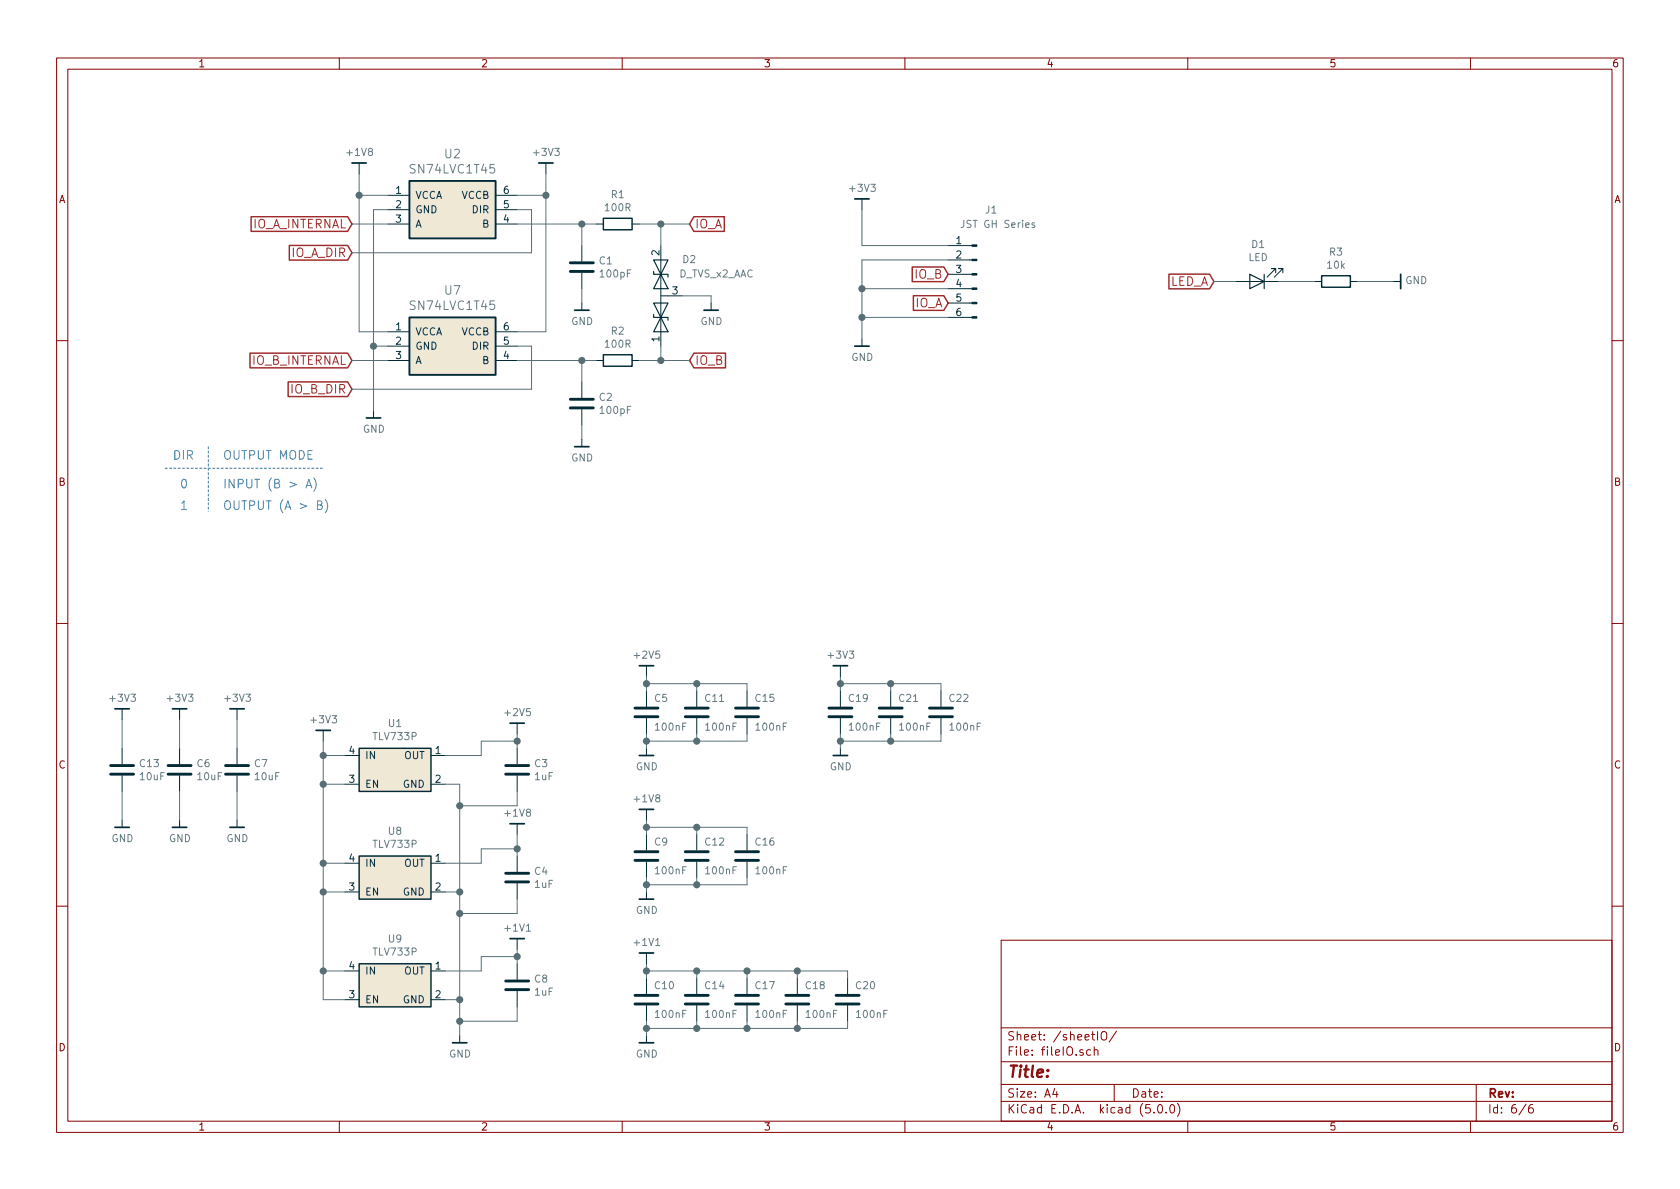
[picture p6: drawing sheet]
<svg xmlns="http://www.w3.org/2000/svg" width="297mm" height="210mm" viewBox="0 0 297 210" stroke-linecap="round" stroke-linejoin="round" font-family="sans-serif">
<g fill="none" stroke="#840000" stroke-width=".18">
<path d="M10 10.3h277v189.9h-277zM12 12.2h273v186.1h-273zM60 10.3v1.9M110 10.3v1.9M160 10.3v1.9M210 10.3v1.9M260 10.3v1.9M10 60.2h2M285 60.2h2M10 110.3h2M285 110.3h2M10 160.2h2"/>
<path d="M177 166.3h108v32h-108zM285 160.2h2M60 198.3v1.9M110 198.3v1.9M160 198.3v1.9M177 194.8h108M177 191.8h108M177 187.8h108M177 181.8h108M186.5 192.5l-.4 1h1M186.8 193v1M192.8 185.7l-.4-.1-.3 .3 .1 .6 .2 .1 .4-.1"/>
<path d="M193.5 185.7a.37 .37 0 0 1 .6 .1v.8M193.5 185.1v1.5M194.1 182.4v1.5M194.8 182.6a.49 .49 0 0 1 .5-.2 .49 .49 0 0 1 .4 .5v.5a.5 .5 0 0 1-.5 .5 .5 .5 0 0 1-.5-.5zM197 191.8v3M197.4 182.3l-1.3 2M204 196.7v.1M204.8 195.5l.4-.2a.94 .94 0 0 1 0 1.5 .79 .79 0 0 1-.4-1.3zM206.2 196.7v.1M207 195.4l.3-.1a.94 .94 0 0 1 0 1.5 .82 .82 0 0 1-.3-1.4zM208.2 195.1a1.71 1.71 0 0 1 0 2.3M210 198.3v1.9"/>
<path d="M260 198.3v1.9M261 191.8v6.5M269.8 195.2l-1.2 2M271 195.3a.62 .62 0 0 0-.7 .7v.7l.3 .1 .4-.1 .1-.5-.1-.2-.4-.1-.3 .3"/>
</g>
<path d="M44.4 38.3h17.1l.7 1.3-.7 1.3h-17.1zM122.7 38.3h5.4v2.6h-5.4l-.8-1.3zM51.2 43.4h10.3l.7 1.3-.7 1.3h-10.3zM161.3 47.2h5.6l.7 1.3-.7 1.3h-5.6zM161.5 52.3h5.4l.7 1.3-.7 1.3h-5.4zM206.7 48.5h7.2l.7 1.3-.7 1.3h-7.2zM44.2 62.5h17.3l.7 1.2-.7 1.3h-17.3zM51 67.5h10.5l.7 1.3-.7 1.3h-10.5zM122.7 62.5h5.6v2.5h-5.6l-.8-1.3z" fill="none" stroke="#9f2523" stroke-width=".25"/>
<path d="M115.6 55.6v.5h2.5v.5M115.6 48v.5h2.5v.5M115.6 53.6h2.5l-2.5 5.1h2.5zM115.6 46l2.5 5h-2.5l2.5-5zM221 48.5l2.5 1.3-2.5 1.2zM223.5 48.5v2.5" fill="none" stroke="#002b36" stroke-width=".2"/>
<g fill="none" stroke="#002b36" stroke-width=".18">
<path d="M63.5 28.8v1.9M68.6 39.6h3.8M68.6 34.5h3.8M68.6 37.1h3.8M87.6 39.6h3.8M87.6 34.5h3.8M87.6 37.1h3.8M96.5 28.8v1.9M105.4 39.6h1.3M111.8 39.6h1.2M152.4 35.2v1.9M68.6 58.7h3.8"/>
<path d="M87.6 58.7h3.8M102.9 43.4v2.8M102.9 48.3v2.7M102.9 53.6v1.3M116.8 52.3h3.8M116.8 43.4v17.8M125.7 53.6v1.3M152.4 59.9v1.3M167.6 56.1h4.3M167.6 53.6h4.3M167.6 51h4.3M167.6 48.5h4.3"/>
<path d="M167.6 46h4.3M167.6 43.4h4.3M218.4 49.8h7.7M225.6 48.3v-.8h-.8h.8l-1.6 1.5M226.8 48.3v-.8h-.7h.7l-1.5 1.5M232.4 49.8h1.3M238.8 49.8h1.2M246.4 49.8h1.2M66 72.6v1.3M68.6 63.7h3.8M68.6 61.2h3.8M87.6 63.7h3.8"/>
<path d="M87.6 61.2h3.8M102.9 67.6v2.8M102.9 72.4v2.8M102.9 77.7v1.3M105.4 63.7h1.3M111.8 63.7h1.2M114.3 117.7v1.9M148.6 117.7v1.9M21.6 125.3v1.9M21.6 132.3v2.8M21.6 137.2v2.7M31.7 125.3v1.9"/>
<path d="M31.7 132.3v2.8M31.7 137.2v2.7M41.9 125.3v1.9M41.9 132.3v2.8M41.9 137.2v2.7M57.1 129.2v1.9M61 133.6h2.5M61 138.7h2.5M76.2 133.6h2.5M76.2 138.7h2.5M91.4 127.9v1.9M91.4 132.3v2.8"/>
<path d="M91.4 137.2v2.7M114.3 122.2v2.8M114.3 127v2.8M114.3 132.3v1.3M123.2 122.2v2.8M123.2 127v2.8M132.1 122.2v2.8M132.1 127v2.8M148.6 122.2v2.8M148.6 127v2.8M148.6 132.3v1.3M157.5 122.2v2.8"/>
<path d="M157.5 127v2.8M166.4 122.2v2.8M166.4 127v2.8M21.6 145v1.3M31.7 145v1.3M41.9 145v1.3M61 152.6h2.5M61 157.7h2.5M76.2 152.6h2.5M76.2 157.7h2.5M91.4 145.7v1.9M91.4 151.4v2.8"/>
<path d="M91.4 156.2v2.8M114.3 143.1v1.9M114.3 147.6v2.8M114.3 152.4v2.8M114.3 157.7v1.3M123.2 147.6v2.8M123.2 152.4v2.8M132.1 147.6v2.8M132.1 152.4v2.8M61 171.7h2.5M61 176.8h2.5M76.2 171.7h2.5"/>
<path d="M76.2 176.8h2.5M91.4 166v1.9M91.4 170.4v2.8M91.4 175.3v2.7M114.3 168.5v1.9M114.3 173v2.8M114.3 177.8v2.8M123.2 173v2.8M123.2 177.8v2.8M132.1 173v2.8M132.1 177.8v2.8M141 173v2.8"/>
<path d="M141 177.8v2.8M149.9 173v2.8M149.9 177.8v2.8M81.3 183.1v1.3M114.3 183.1v1.3"/>
</g>
<path d="M106.7 38.6h5.1v2h-5.1zM233.7 48.8h5.1v2h-5.1zM106.7 62.7h5.1v2.1h-5.1zM63.5 132.3h12.7v7.6h-12.7zM63.5 151.4h12.7v7.6h-12.7zM63.5 170.4h12.7v7.6h-12.7z" fill="none" stroke="#002b36" stroke-width=".25"/>
<g fill="none" stroke="#586e75" stroke-width=".18">
<path d="M62.2 39.6h6.4M63.5 34.5h5.1M63.5 30.7v28h5.1M68.6 37.1h-2.6v35.5M91.4 39.6h14M91.4 37.1h2.6v7.6h-31.8M91.4 34.5h5.1M96.5 30.7v28h-5.1M102.9 39.6v3.8M113 39.6h8.9M116.8 39.6v3.8M152.4 37.1v6.3h15.2"/>
<path d="M102.9 51v2.6M120.6 52.3h5.1v1.3M152.4 51h15.2M152.4 56.1h15.2M167.6 46h-15.2v13.9M214.6 49.8h3.8M226.1 49.8h6.3M240 49.8h6.4M62.2 63.7h6.4M66 61.2h2.6M91.4 63.7h14M91.4 61.2h2.6v7.6h-31.8"/>
<path d="M102.9 63.7v3.9M102.9 75.2v2.5M113 63.7h8.9M116.8 61.2v2.5M114.3 119.6v2.6M148.6 119.6v2.6M21.6 127.2v5.1M21.6 139.9v5.1M31.7 127.2v5.1M31.7 139.9v5.1M41.9 127.2v5.1M41.9 139.9v5.1"/>
<path d="M57.1 133.6h3.9M57.1 131.1v45.7h3.9M57.1 138.7h3.9M78.7 138.7h2.6v44.4M91.4 131.1h-6.3v2.5h-6.4M91.4 129.8v2.5M91.4 139.9v2.6h-10.1M114.3 129.8v2.5M114.3 120.9h17.8v1.3M123.2 120.9v1.3M123.2 129.8v1.3M132.1 129.8v1.3h-17.8"/>
<path d="M148.6 120.9h17.8v1.3M148.6 129.8v2.5M157.5 120.9v1.3M157.5 129.8v1.3M166.4 129.8v1.3h-17.8M57.1 152.6h3.9M57.1 157.7h3.9M78.7 157.7h2.6M91.4 150.1h-6.3v2.5h-6.4M91.4 147.6v3.8M91.4 159v2.5h-10.1M114.3 145v2.6"/>
<path d="M114.3 155.2v2.5M114.3 146.3h17.8v1.3M123.2 146.3v1.3M123.2 155.2v1.3M132.1 155.2v1.3h-17.8M57.1 171.7h3.9M78.7 176.8h2.6M91.4 169.2h-6.3v2.5h-6.4M91.4 167.9v2.5M91.4 178v2.6h-10.1M114.3 171.7h35.6v1.3M114.3 170.4v2.6"/>
<path d="M123.2 171.7v1.3M132.1 171.7v1.3M141 171.7v1.3M114.3 180.6v2.5M123.2 180.6v1.3M132.1 180.6v1.3M141 180.6v1.3M149.9 180.6v1.3h-35.6"/>
</g>
<g fill="#002b36" stroke="#002b36" stroke-width=".18">
<path d="M171.9 56h.8v.3h-.8z"/>
<path d="M171.9 53.5h.8v.2h-.8z"/>
<path d="M171.9 50.9h.8v.3h-.8z"/>
<path d="M171.9 48.4h.8v.2h-.8z"/>
<path d="M171.9 45.8h.8v.3h-.8z"/>
<path d="M171.9 43.3h.8v.3h-.8z"/>
</g>
<path d="M182.9 39.4h-.3l-.2 .2 .1 .1 .4 .2v.3h-.5" fill="none" stroke="#657b83" stroke-width=".18"/>
<g fill="none" stroke="#002b36" stroke-width=".3">
<path d="M62.2 28.8h2.6M95.2 28.8h2.6M151.1 35.2h2.6M101.6 54.9h2.5M124.5 54.9h2.5M247.6 48.5v2.5M64.8 73.9h2.5M101.6 79h2.5M151.1 61.2h2.6M113 117.7h2.6M147.3 117.7h2.6M20.3 125.3h2.6"/>
<path d="M30.5 125.3h2.5M40.6 125.3h2.6M55.9 129.2h2.5M90.2 127.9h2.5M113 133.6h2.6M147.3 133.6h2.6M20.3 146.3h2.6M30.5 146.3h2.5M40.6 146.3h2.6M90.2 145.7h2.5M113 159h2.6M113 143.1h2.6"/>
<path d="M90.2 166h2.5M113 168.5h2.6M80 184.4h2.5M113 184.4h2.6"/>
</g>
<g fill="#586e75" stroke="#586e75" stroke-width=".25">
<circle cx="152.4" cy="51" r=".51"/>
<circle cx="152.4" cy="56.1" r=".51"/>
<circle cx="63.5" cy="34.5" r=".51"/>
<circle cx="66" cy="61.2" r=".51"/>
<circle cx="96.5" cy="34.5" r=".51"/>
<circle cx="102.9" cy="63.7" r=".51"/>
<circle cx="102.9" cy="39.6" r=".51"/>
<circle cx="116.8" cy="63.7" r=".51"/>
<circle cx="116.8" cy="39.6" r=".51"/>
<circle cx="57.2" cy="133.6" r=".51"/>
<circle cx="57.2" cy="138.7" r=".51"/>
<circle cx="57.2" cy="152.6" r=".51"/>
<circle cx="57.2" cy="171.7" r=".51"/>
<circle cx="81.3" cy="176.8" r=".51"/>
<circle cx="81.3" cy="157.7" r=".51"/>
<circle cx="81.3" cy="180.6" r=".51"/>
<circle cx="81.3" cy="142.5" r=".51"/>
<circle cx="81.3" cy="161.5" r=".51"/>
<circle cx="57.2" cy="157.7" r=".51"/>
<circle cx="91.4" cy="169.2" r=".51"/>
<circle cx="91.4" cy="150.1" r=".51"/>
<circle cx="91.4" cy="131.1" r=".51"/>
<circle cx="114.3" cy="120.9" r=".51"/>
<circle cx="123.2" cy="120.9" r=".51"/>
<circle cx="114.3" cy="131.1" r=".51"/>
<circle cx="123.2" cy="131.1" r=".51"/>
<circle cx="114.3" cy="146.3" r=".51"/>
<circle cx="123.2" cy="146.3" r=".51"/>
<circle cx="114.3" cy="156.5" r=".51"/>
<circle cx="123.2" cy="156.5" r=".51"/>
<circle cx="114.3" cy="171.7" r=".51"/>
<circle cx="123.2" cy="171.7" r=".51"/>
<circle cx="114.3" cy="181.9" r=".51"/>
<circle cx="123.2" cy="181.9" r=".51"/>
<circle cx="132.1" cy="171.7" r=".51"/>
<circle cx="141" cy="171.7" r=".51"/>
<circle cx="132.1" cy="181.9" r=".51"/>
<circle cx="141" cy="181.9" r=".51"/>
<circle cx="148.6" cy="120.9" r=".51"/>
<circle cx="157.5" cy="120.9" r=".51"/>
<circle cx="148.6" cy="131.1" r=".51"/>
<circle cx="157.5" cy="131.1" r=".51"/>
</g>
<g fill="#eee8d5" stroke="#eee8d5" stroke-width=".18">
<path d="M72.4 56.1h15.2v10.2h-15.2z"/>
<path d="M72.4 32h15.2v10.2h-15.2z"/>
<path d="M63.5 132.3h12.7v7.6h-12.7z"/>
<path d="M63.5 151.4h12.7v7.6h-12.7z"/>
<path d="M63.5 170.4h12.7v7.6h-12.7z"/>
</g>
<path d="M72.4 32h15.2v10.2h-15.2zM72.4 56.1h15.2v10.2h-15.2z" fill="none" stroke="#002b36" stroke-width=".33"/>
<g fill="none" stroke="#002b36" stroke-width=".51">
<path d="M100.8 48h4.1M100.8 46.5h4.1M100.8 72.1h4.1M100.8 70.6h4.1M19.6 136.9h4M19.6 135.4h4M29.7 136.9h4.1M29.7 135.4h4.1M39.9 136.9h4M39.9 135.4h4M89.4 136.9h4.1M89.4 135.4h4.1"/>
<path d="M112.3 126.7h4M112.3 125.2h4M121.2 126.7h4M121.2 125.2h4M130 126.7h4.1M130 125.2h4.1M146.6 126.7h4M146.6 125.2h4M155.4 126.7h4.1M155.4 125.2h4.1M164.3 126.7h4.1M164.3 125.2h4.1"/>
<path d="M89.4 156h4.1M89.4 154.4h4.1M112.3 152.1h4M112.3 150.6h4M121.2 152.1h4M121.2 150.6h4M130 152.1h4.1M130 150.6h4.1M89.4 175h4.1M89.4 173.5h4.1M112.3 177.5h4M112.3 176h4"/>
<path d="M121.2 177.5h4M121.2 176h4M130 177.5h4.1M130 176h4.1M138.9 177.5h4.1M138.9 176h4.1M147.8 177.5h4.1M147.8 176h4.1"/>
</g>
<path d="M54.1 86.3l.5-1.5 .5 1.5M54.2 85.8h.8M55.5 84.5a1.78 1.78 0 0 1 0 2.4M56.1 89.3h.5l.2-.2 .1-.3-.3-.2h-.5v1.5h.6l.3-.3a.41 .41 0 0 0-.4-.5M57.5 88.3a1.78 1.78 0 0 1 0 2.4" fill="none" stroke="#268bd2" stroke-width=".18"/>
<path d="M36.8 79v11.4M29.2 82.8h27.9" fill="none" stroke="#268bd2" stroke-width=".18" stroke-dasharray=".4 .4"/>
<text font-size="2.8" fill="#840000" x="178" y="190.5">Title:</text>
<g font-size="2.1" fill="#657b83">
<text x="78.7" y="28">U2</text>
<text x="72.8" y="30.7">SN74LVC1T45</text>
<text x="78.7" y="52.1">U7</text>
<text x="72.8" y="54.8">SN74LVC1T45</text>
</g>
<g font-size="2.1" fill="#9f2523">
<text x="44.4" y="40.4">IO_A_INTERNAL</text>
<text x="122.8" y="40.4">IO_A</text>
<text x="51.5" y="45.5">IO_A_DIR</text>
<text x="161.8" y="49.3">IO_B</text>
<text x="206.8" y="50.5">LED_A</text>
<text x="161.8" y="54.4">IO_A</text>
<text x="44.4" y="64.5">IO_B_INTERNAL</text>
<text x="122.8" y="64.5">IO_B</text>
<text x="51.5" y="69.6">IO_B_DIR</text>
</g>
<g font-size="2.1" fill="#268bd2">
<text x="30.5" y="81.3">DIR</text>
<text x="39.4" y="81.3">OUTPUT MODE</text>
<text x="31.7" y="86.4">0</text>
<text x="39.4" y="86.4">INPUT (B &gt; A)</text>
<text x="31.7" y="90.2">1</text>
<text x="39.4" y="90.2">OUTPUT (A &gt; B)</text>
</g>
<g font-size="2.1" fill="#840000">
<text x="178" y="184">Sheet: /sheetIO/</text>
<text x="178" y="186.7">File: fileIO.sch</text>
<text x="178" y="196.9">KiCad E.D.A. kicad (5.0.0)</text>
<text x="178" y="194.1">Size: A4</text>
<text x="200" y="194.1">Date:</text>
<text x="263" y="194.1">Rev:</text>
<text x="263" y="196.9">Id: 6/6</text>
</g>
<g font-size="1.8" fill="#840000">
<text x="35" y="11.9">1</text>
<text x="85" y="11.9">2</text>
<text x="135" y="11.9">3</text>
<text x="185" y="11.9">4</text>
<text x="235" y="11.9">5</text>
<text x="285" y="11.9">6</text>
<text x="10.4" y="35.9">A</text>
<text x="285.4" y="35.9">A</text>
<text x="10.4" y="85.9">B</text>
<text x="285.4" y="85.9">B</text>
<text x="10.4" y="135.9">C</text>
<text x="285.4" y="135.9">C</text>
<text x="10.4" y="185.9">D</text>
<text x="285.4" y="185.9">D</text>
<text x="35" y="199.9">1</text>
<text x="85" y="199.9">2</text>
<text x="135" y="199.9">3</text>
<text x="185" y="199.9">4</text>
<text x="235" y="199.9">5</text>
<text x="285" y="199.9">6</text>
</g>
<g font-size="1.8" fill="#657b83">
<text x="61.5" y="27.6">+1V8</text>
<text x="94.5" y="27.6">+3V3</text>
<text x="108.1" y="35">R1</text>
<text x="150.4" y="33.9">+3V3</text>
<text x="107.1" y="37.4">100R</text>
<text x="170.4" y="40.3">JST GH Series</text>
<text x="174.3" y="37.8">J1</text>
<text x="106" y="46.8">C1</text>
<text x="120.8" y="46.5">D2</text>
<text x="220.7" y="46.2">LED</text>
<text x="221.3" y="43.9">D1</text>
<text x="234.7" y="47.5">10k</text>
<text x="235.1" y="45.2">R3</text>
<text x="106.2" y="49.1">100pF</text>
<text x="120" y="49.1">D_TVS_x2_AAC</text>
<text x="248.5" y="50.2">GND</text>
<text x="101" y="57.5">GND</text>
<text x="108.1" y="59.2">R2</text>
<text x="123.9" y="57.5">GND</text>
<text x="107.1" y="61.5">100R</text>
<text x="150.5" y="63.8">GND</text>
<text x="106" y="70.9">C2</text>
<text x="64.2" y="76.5">GND</text>
<text x="106.2" y="73.2">100pF</text>
<text x="101" y="81.6">GND</text>
<text x="112.3" y="116.5">+2V5</text>
<text x="146.6" y="116.5">+3V3</text>
<text x="19.6" y="124.1">+3V3</text>
<text x="29.7" y="124.1">+3V3</text>
<text x="39.9" y="124.1">+3V3</text>
<text x="115.8" y="124.1">C5</text>
<text x="124.7" y="124.1">C11</text>
<text x="133.6" y="124.1">C15</text>
<text x="150.1" y="124.1">C19</text>
<text x="159" y="124.1">C21</text>
<text x="167.9" y="124.1">C22</text>
<text x="55.1" y="127.9">+3V3</text>
<text x="66.1" y="130.9">TLV733P</text>
<text x="68.7" y="128.6">U1</text>
<text x="89.4" y="126.6">+2V5</text>
<text x="116" y="129.2">100nF</text>
<text x="124.9" y="129.2">100nF</text>
<text x="133.8" y="129.2">100nF</text>
<text x="150.3" y="129.2">100nF</text>
<text x="159.2" y="129.2">100nF</text>
<text x="168.1" y="129.2">100nF</text>
<text x="24.8" y="135.7">C13</text>
<text x="24.8" y="138">10uF</text>
<text x="34.9" y="135.7">C6</text>
<text x="35" y="138">10uF</text>
<text x="45" y="135.7">C7</text>
<text x="45.2" y="138">10uF</text>
<text x="94.6" y="135.7">C3</text>
<text x="94.6" y="138">1uF</text>
<text x="112.4" y="136.2">GND</text>
<text x="146.7" y="136.2">GND</text>
<text x="112.3" y="141.9">+1V8</text>
<text x="19.7" y="148.9">GND</text>
<text x="29.9" y="148.9">GND</text>
<text x="40" y="148.9">GND</text>
<text x="66.1" y="149.9">TLV733P</text>
<text x="68.7" y="147.6">U8</text>
<text x="89.4" y="144.4">+1V8</text>
<text x="115.8" y="149.5">C9</text>
<text x="124.7" y="149.5">C12</text>
<text x="133.6" y="149.5">C16</text>
<text x="94.6" y="154.7">C4</text>
<text x="116" y="154.6">100nF</text>
<text x="124.9" y="154.6">100nF</text>
<text x="133.8" y="154.6">100nF</text>
<text x="94.6" y="157">1uF</text>
<text x="112.4" y="161.6">GND</text>
<text x="68.7" y="166.7">U9</text>
<text x="89.4" y="164.7">+1V1</text>
<text x="112.3" y="167.3">+1V1</text>
<text x="66.1" y="169">TLV733P</text>
<text x="94.6" y="173.8">C8</text>
<text x="94.6" y="176.1">1uF</text>
<text x="115.8" y="174.9">C10</text>
<text x="124.7" y="174.9">C14</text>
<text x="133.6" y="174.9">C17</text>
<text x="142.5" y="174.9">C18</text>
<text x="151.4" y="174.9">C20</text>
<text x="116" y="180">100nF</text>
<text x="124.9" y="180">100nF</text>
<text x="133.8" y="180">100nF</text>
<text x="142.7" y="180">100nF</text>
<text x="151.6" y="180">100nF</text>
<text x="79.4" y="187">GND</text>
<text x="112.4" y="187">GND</text>
</g>
<g font-size="1.8" fill="#073642">
<text x="70" y="34.3">1</text>
<text x="73.4" y="35.2">VCCA</text>
<text x="81.6" y="35.2">VCCB</text>
<text x="89.1" y="34.3">6</text>
<text x="70" y="36.8">2</text>
<text x="70" y="39.4">3</text>
<text x="73.4" y="37.7">GND</text>
<text x="73.4" y="40.3">A</text>
<text x="83.6" y="37.7">DIR</text>
<text x="85.3" y="40.3">B</text>
<text x="89.1" y="39.4">4</text>
<text x="89.1" y="36.8">5</text>
<text x="116.6" y="45.2" transform="rotate(-90 116.6 45.2)">2</text>
<text x="169.1" y="43.2">1</text>
<text x="169.1" y="45.7">2</text>
<text x="118.9" y="52.1">3</text>
<text x="169.1" y="48.3">3</text>
<text x="169.1" y="50.8">4</text>
<text x="169.1" y="53.3">5</text>
<text x="70" y="58.4">1</text>
<text x="73.4" y="59.3">VCCA</text>
<text x="81.6" y="59.3">VCCB</text>
<text x="89.1" y="58.4">6</text>
<text x="169.1" y="55.9">6</text>
<text x="70" y="61">2</text>
<text x="70" y="63.5">3</text>
<text x="73.4" y="61.8">GND</text>
<text x="73.4" y="64.4">A</text>
<text x="83.6" y="61.8">DIR</text>
<text x="85.3" y="64.4">B</text>
<text x="89.1" y="63.5">4</text>
<text x="89.1" y="61">5</text>
<text x="116.6" y="60.4" transform="rotate(-90 116.6 60.4)">1</text>
<text x="61.7" y="133.3">4</text>
<text x="64.5" y="134.2">IN</text>
<text x="71.5" y="134.2">OUT</text>
<text x="77" y="133.3">1</text>
<text x="61.7" y="138.4">3</text>
<text x="64.5" y="139.3">EN</text>
<text x="71.2" y="139.3">GND</text>
<text x="77" y="138.4">2</text>
<text x="61.7" y="152.4">4</text>
<text x="64.5" y="153.3">IN</text>
<text x="71.5" y="153.3">OUT</text>
<text x="77" y="152.4">1</text>
<text x="61.7" y="157.5">3</text>
<text x="64.5" y="158.4">EN</text>
<text x="71.2" y="158.4">GND</text>
<text x="77" y="157.5">2</text>
<text x="61.7" y="171.4">4</text>
<text x="64.5" y="172.3">IN</text>
<text x="71.5" y="172.3">OUT</text>
<text x="77" y="171.4">1</text>
<text x="61.7" y="176.5">3</text>
<text x="64.5" y="177.4">EN</text>
<text x="71.2" y="177.4">GND</text>
<text x="77" y="176.5">2</text>
</g>
</svg>
